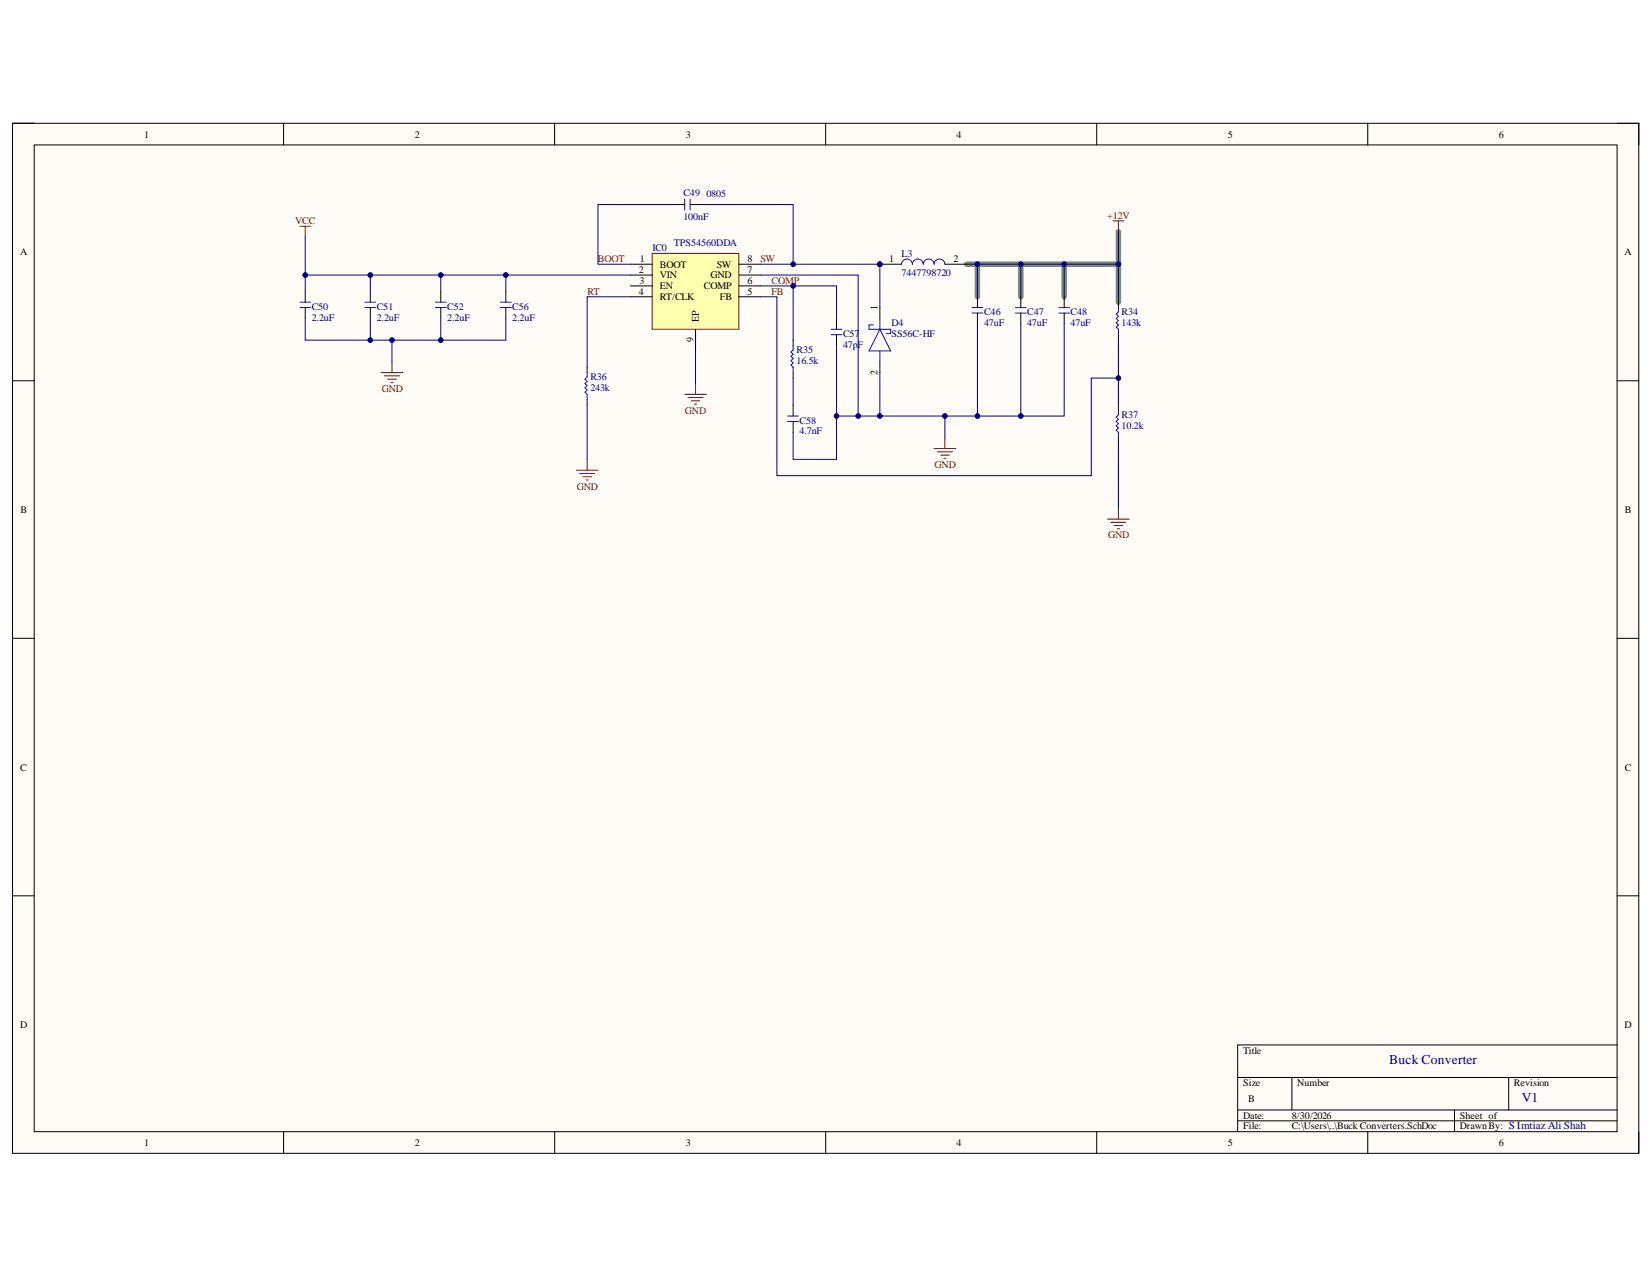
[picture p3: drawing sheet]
<svg xmlns="http://www.w3.org/2000/svg" width="279mm" height="216mm" viewBox="0 0 279 216" stroke-linecap="round" stroke-linejoin="round" font-family="sans-serif">
<path d="M2.1 20.8h275.1v174.2h-275.1z" fill-rule="evenodd" fill="#fffcf8"/>
<path d="M2.1 20.8h275.1v174.2h-275.1z" fill="none" stroke="#000" stroke-width=".17"/>
<path d="M5.8 24.5h267.7v166.8h-267.7z" fill-rule="evenodd" fill="#fffcf8"/>
<g fill="none" stroke="#000" stroke-width=".17">
<path d="M2.1 20.8h3.7M5.8 24.5h267.7v166.8h-267.7zM48 20.8v3.7M93.8 20.8v3.7M139.6 20.8v3.7M185.5 20.8v3.7M231.3 20.8v3.7M273.5 20.8h3.7v3.7M148.8 52v1.8M2.1 64.4h3.7M148.8 61.2v1.8M273.5 64.4h3.7"/>
<path d="M2.1 107.9h3.7M273.5 107.9h3.7M2.1 151.5h3.7M273.5 151.5h3.7M273.5 176.7h-64.2v14.6M48 191.3v3.7M93.8 191.3v3.7M139.6 191.3v3.7M185.5 191.3v3.7M209.3 182.2h64.2M209.3 187.7h64.2M209.3 189.5h64.2"/>
<path d="M218.5 182.2v5.5M231.3 191.3v3.7M246 187.7v3.6M255.2 182.2v5.5M277.2 191.3v3.7"/>
</g>
<path d="M189.2 39.2v5.5M163.5 44.7h16.5v5.5M165.3 44.7v5.5M172.6 44.7v5.5M180 44.7h9.2v6.4" fill="none" stroke="#758b76" stroke-width=".93"/>
<g fill="none" stroke="#800000" stroke-width=".17">
<path d="M50.7 38.3h1.8M51.6 38.3v1.8M64.5 63h3.6M65 63.6h2.6M65.6 64.1h1.4M66.1 64.7h.4M66.3 61.2v1.8M97.5 79.5h3.6M99.3 77.7v1.8M115.8 66.7h3.7M116.4 67.2h2.5M116.9 67.8h1.5"/>
<path d="M117.5 68.3h.3M117.6 64.8v1.9M158 75.8h3.6M158.5 76.4h2.6M159.1 76.9h1.4M159.6 77.5h.4M159.8 74v1.8M98 80h2.6M98.6 80.6h1.4M99.1 81.1h.4M187.3 87.8h3.7M187.9 88.3h2.5"/>
<path d="M188.4 88.9h1.5M189 89.4h.3M189.2 85.9v1.9"/>
</g>
<path d="M147.7 54.9h-.7v.8h3.6v.7h-.7M148.8 55.7l1.8 3.6h-3.6zM148.8 53.8v1.9M148.8 59.3v1.9" fill="none" stroke="#00f" stroke-width=".17"/>
<path d="M110.3 42.8h14.7v12.9h-14.7z" fill-rule="evenodd" fill="#ffffb0"/>
<path d="M110.3 42.8h14.7v12.9h-14.7z" fill="none" stroke="#800000" stroke-width=".17"/>
<path d="M106.6 44.7h3.7M106.6 46.5h3.7M106.6 48.3h3.7M106.6 50.2h3.7M117.6 55.7v3.6M125 44.7h3.6M125 46.5h3.6M125 48.3h3.6M125 50.2h3.6" fill="none" stroke="#000" stroke-width=".17"/>
<circle cx="148.8" cy="44.7" r=".37" fill="#000080"/>
<circle cx="148.8" cy="44.7" r=".37" fill="none" stroke="#000080" stroke-width=".17"/>
<path d="M148.8 44.7h3.7" fill="none" stroke="#000" stroke-width=".17"/>
<circle cx="148.8" cy="44.7" r=".37" fill="#000080"/>
<g fill="none" stroke="#000080" stroke-width=".17">
<path d="M51.6 53.8v3.7h14.7v3.7"/>
<circle cx="148.8" cy="44.7" r=".37"/>
</g>
<g fill="none" stroke="#000" stroke-width=".17">
<path d="M114 34.6h1.8M116.7 34.6h1.9M51.6 49.3v1.8M51.6 52v1.8M62.6 49.3v1.8M62.6 52v1.8M74.5 49.3v1.8M74.5 52v1.8M85.6 49.3v1.8M85.6 52v1.8M134.1 57.5v.9M141.5 53.8v1.9"/>
<path d="M141.5 56.6v1.8M159.8 44.7h3.7M165.3 50.2v1.8M165.3 52.9v1.9M172.6 50.2v1.8M172.6 52.9v1.9M180 50.2v1.8M180 52.9v1.9M189.2 51.1v.9M189.2 56.6v.9M99.3 62.1v.9M99.3 67.6v.9"/>
<path d="M134.1 63v.9M134.1 68.5v1.8M134.1 71.3v1.8M189.2 68.5v.9M189.2 74v.9"/>
</g>
<g fill="none" stroke="#00f" stroke-width=".17">
<path d="M115.8 33.7v1.8M116.7 33.7v1.8M50.7 52h1.8M50.7 51.1h1.8M61.7 52h1.8M61.7 51.1h1.8M73.6 52h1.9M73.6 51.1h1.9M84.6 52h1.9M84.6 51.1h1.9M134.1 58.4v.8l-.3 .3 .3 .4-.3 .4 .3 .3-.3 .4 .3 .4-.3 .3 .3 .4v.9M140.6 56.6h1.8"/>
<path d="M140.6 55.7h1.8M152.5 44.7a.92 .92 0 0 1 .9-.9 .92 .92 0 0 1 .9 .9 .92 .92 0 0 1 .9-.9 .92 .92 0 0 1 .9 .9 .92 .92 0 0 1 1-.9 .92 .92 0 0 1 .9 .9 .92 .92 0 0 1 .9-.9 .92 .92 0 0 1 .9 .9M164.4 52h1.8M164.4 52.9h1.8M171.7 52h1.9M171.7 52.9h1.9M179.1 52h1.8M179.1 52.9h1.8M189.2 52v.7l-.4 .4 .4 .4-.4 .3 .4 .4-.4 .4 .4 .3-.4 .4 .4 .4v.9M99.3 63v.7l-.4 .4 .4 .4-.4 .3 .4 .4-.4 .4 .4 .3-.4 .4 .4 .4v.9M133.2 71.3h1.9M133.2 70.3h1.9"/>
<path d="M189.2 69.4v.8l-.4 .3 .4 .4-.4 .4 .4 .3-.4 .4 .4 .4-.4 .3 .4 .4v.9"/>
</g>
<path d="M188.2 37.3h1.9M189.2 37.3v1.9" fill="none" stroke="#800000" stroke-width=".17"/>
<circle cx="66.3" cy="57.5" r=".37" fill="#000080"/>
<circle cx="66.3" cy="57.5" r=".37" fill="none" stroke="#000080" stroke-width=".17"/>
<circle cx="62.6" cy="57.5" r=".37" fill="#000080"/>
<g fill="none" stroke="#000080" stroke-width=".17">
<path d="M114 34.6h-12.9v10.1h5.5M134.1 48.3h7.4v5.5"/>
<circle cx="62.6" cy="57.5" r=".37"/>
</g>
<circle cx="134.1" cy="48.3" r=".36" fill="#000080"/>
<g fill="none" stroke="#000080" stroke-width=".17">
<path d="M134.1 44.7h14.7"/>
<circle cx="134.1" cy="48.3" r=".36"/>
</g>
<circle cx="148.8" cy="44.7" r=".37" fill="#000080"/>
<circle cx="148.8" cy="44.7" r=".37" fill="none" stroke="#000080" stroke-width=".17"/>
<circle cx="134.1" cy="44.7" r=".37" fill="#000080"/>
<g fill="none" stroke="#000080" stroke-width=".17">
<path d="M163.5 44.7h16.5v5.5"/>
<circle cx="134.1" cy="44.7" r=".37"/>
</g>
<circle cx="165.3" cy="44.7" r=".37" fill="#000080"/>
<circle cx="165.3" cy="44.7" r=".37" fill="none" stroke="#000080" stroke-width=".17"/>
<circle cx="172.6" cy="44.7" r=".37" fill="#000080"/>
<circle cx="172.7" cy="44.7" r=".37" fill="none" stroke="#000080" stroke-width=".17"/>
<circle cx="180" cy="44.7" r=".37" fill="#000080"/>
<g fill="none" stroke="#000080" stroke-width=".17">
<path d="M165.3 44.7v5.5"/>
<circle cx="180" cy="44.7" r=".37"/>
</g>
<circle cx="165.3" cy="44.7" r=".37" fill="#000080"/>
<g fill="none" stroke="#000080" stroke-width=".17">
<path d="M172.6 44.7v5.5"/>
<circle cx="165.3" cy="44.7" r=".37"/>
</g>
<circle cx="172.6" cy="44.7" r=".37" fill="#000080"/>
<g fill="none" stroke="#000080" stroke-width=".17">
<path d="M148.8 44.7v7.3"/>
<circle cx="172.7" cy="44.7" r=".37"/>
</g>
<circle cx="148.8" cy="44.7" r=".37" fill="#000080"/>
<g fill="none" stroke="#000080" stroke-width=".17">
<path d="M148.8 63v7.3"/>
<circle cx="148.8" cy="44.7" r=".37"/>
</g>
<circle cx="148.8" cy="70.3" r=".37" fill="#000080"/>
<g fill="none" stroke="#000080" stroke-width=".17">
<path d="M189.2 39.2v5.5"/>
<circle cx="148.8" cy="70.3" r=".37"/>
</g>
<circle cx="189.2" cy="44.7" r=".37" fill="#000080"/>
<g fill="none" stroke="#000080" stroke-width=".17">
<path d="M117.6 59.3v5.5M128.6 46.5h16.5v23.8"/>
<circle cx="189.2" cy="44.7" r=".37"/>
</g>
<circle cx="145.1" cy="70.3" r=".37" fill="#000080"/>
<g fill="none" stroke="#000080" stroke-width=".17">
<path d="M51.6 40.1v6.4"/>
<circle cx="145.1" cy="70.3" r=".37"/>
</g>
<circle cx="51.6" cy="46.5" r=".37" fill="#000080"/>
<g fill="none" stroke="#000080" stroke-width=".17">
<path d="M74.5 53.8v3.7"/>
<circle cx="51.6" cy="46.5" r=".37"/>
</g>
<circle cx="74.5" cy="57.5" r=".37" fill="#000080"/>
<g fill="none" stroke="#000080" stroke-width=".17">
<path d="M85.6 53.8v3.7h-19.3"/>
<circle cx="74.5" cy="57.5" r=".37"/>
</g>
<circle cx="74.5" cy="57.5" r=".37" fill="#000080"/>
<circle cx="74.5" cy="57.5" r=".37" fill="none" stroke="#000080" stroke-width=".17"/>
<circle cx="66.3" cy="57.5" r=".37" fill="#000080"/>
<g fill="none" stroke="#000080" stroke-width=".17">
<path d="M62.6 53.8v3.7"/>
<circle cx="66.3" cy="57.5" r=".37"/>
</g>
<circle cx="62.6" cy="57.5" r=".37" fill="#000080"/>
<g fill="none" stroke="#000080" stroke-width=".17">
<path d="M106.6 50.2h-7.3v11.9M128.6 48.3h5.5v9.2M99.3 68.5v9.2"/>
<circle cx="62.6" cy="57.5" r=".37"/>
</g>
<circle cx="134.1" cy="48.3" r=".36" fill="#000080"/>
<g fill="none" stroke="#000080" stroke-width=".17">
<path d="M180 44.7h9.2v6.4M134.1 63.9v4.6"/>
<circle cx="134.1" cy="48.3" r=".36"/>
</g>
<circle cx="180" cy="44.7" r=".37" fill="#000080"/>
<circle cx="180" cy="44.7" r=".37" fill="none" stroke="#000080" stroke-width=".17"/>
<circle cx="189.2" cy="44.7" r=".37" fill="#000080"/>
<g fill="none" stroke="#000080" stroke-width=".17">
<path d="M128.6 50.2h2.8v30.2h53.2v-16.5h4.6M189.2 74.9v11"/>
<circle cx="189.2" cy="44.7" r=".37"/>
</g>
<circle cx="189.2" cy="63.9" r=".37" fill="#000080"/>
<g fill="none" stroke="#000080" stroke-width=".17">
<path d="M189.2 57.5v11"/>
<circle cx="189.2" cy="63.9" r=".37"/>
</g>
<circle cx="189.2" cy="63.9" r=".37" fill="#000080"/>
<g fill="none" stroke="#000080" stroke-width=".17">
<path d="M159.8 70.3v3.7"/>
<circle cx="189.2" cy="63.9" r=".37"/>
</g>
<circle cx="159.8" cy="70.3" r=".37" fill="#000080"/>
<g fill="none" stroke="#000080" stroke-width=".17">
<path d="M141.5 70.3h23.8"/>
<circle cx="159.8" cy="70.3" r=".37"/>
</g>
<circle cx="141.5" cy="70.3" r=".37" fill="#000080"/>
<circle cx="141.5" cy="70.3" r=".37" fill="none" stroke="#000080" stroke-width=".17"/>
<circle cx="145.1" cy="70.3" r=".37" fill="#000080"/>
<circle cx="145.1" cy="70.3" r=".37" fill="none" stroke="#000080" stroke-width=".17"/>
<circle cx="148.8" cy="70.3" r=".37" fill="#000080"/>
<circle cx="148.8" cy="70.3" r=".37" fill="none" stroke="#000080" stroke-width=".17"/>
<circle cx="159.8" cy="70.3" r=".37" fill="#000080"/>
<circle cx="159.8" cy="70.3" r=".37" fill="none" stroke="#000080" stroke-width=".17"/>
<circle cx="165.3" cy="70.3" r=".37" fill="#000080"/>
<g fill="none" stroke="#000080" stroke-width=".17">
<path d="M106.6 46.5h-55v2.8"/>
<circle cx="165.3" cy="70.3" r=".37"/>
</g>
<circle cx="85.5" cy="46.5" r=".37" fill="#000080"/>
<circle cx="85.5" cy="46.5" r=".37" fill="none" stroke="#000080" stroke-width=".17"/>
<circle cx="74.5" cy="46.5" r=".37" fill="#000080"/>
<circle cx="74.5" cy="46.5" r=".37" fill="none" stroke="#000080" stroke-width=".17"/>
<circle cx="62.6" cy="46.5" r=".37" fill="#000080"/>
<circle cx="62.6" cy="46.5" r=".37" fill="none" stroke="#000080" stroke-width=".17"/>
<circle cx="51.6" cy="46.5" r=".37" fill="#000080"/>
<g fill="none" stroke="#000080" stroke-width=".17">
<path d="M62.6 46.5v2.8"/>
<circle cx="51.6" cy="46.5" r=".37"/>
</g>
<circle cx="62.6" cy="46.5" r=".37" fill="#000080"/>
<g fill="none" stroke="#000080" stroke-width=".17">
<path d="M74.5 46.5v2.8"/>
<circle cx="62.6" cy="46.5" r=".37"/>
</g>
<circle cx="74.5" cy="46.5" r=".37" fill="#000080"/>
<g fill="none" stroke="#000080" stroke-width=".17">
<path d="M85.6 46.5v2.8"/>
<circle cx="74.5" cy="46.5" r=".37"/>
</g>
<circle cx="85.5" cy="46.5" r=".37" fill="#000080"/>
<g fill="none" stroke="#000080" stroke-width=".17">
<path d="M118.6 34.6h15.5v10.1h-5.5"/>
<circle cx="85.5" cy="46.5" r=".37"/>
</g>
<circle cx="134.1" cy="44.7" r=".37" fill="#000080"/>
<g fill="none" stroke="#000080" stroke-width=".17">
<path d="M141.5 58.4v19.3h-7.4v-4.6"/>
<circle cx="134.1" cy="44.7" r=".37"/>
</g>
<circle cx="141.5" cy="70.3" r=".37" fill="#000080"/>
<g fill="none" stroke="#000080" stroke-width=".17">
<path d="M172.6 54.8v15.5"/>
<circle cx="141.5" cy="70.3" r=".37"/>
</g>
<circle cx="172.6" cy="70.3" r=".37" fill="#000080"/>
<g fill="none" stroke="#000080" stroke-width=".17">
<path d="M165.3 54.8v15.5h14.7v-15.5"/>
<circle cx="172.7" cy="70.3" r=".37"/>
</g>
<circle cx="172.6" cy="70.3" r=".37" fill="#000080"/>
<circle cx="172.7" cy="70.3" r=".37" fill="none" stroke="#000080" stroke-width=".17"/>
<circle cx="165.3" cy="70.3" r=".37" fill="#000080"/>
<circle cx="165.3" cy="70.3" r=".37" fill="none" stroke="#000080" stroke-width=".17"/>
<g font-size="2.3" fill="#000080">
<text x="235" y="179.8">Buck Converter</text>
<text x="257.4" y="186.3">V1</text>
</g>
<g font-size="1.7">
<text x="24.4" y="23.3">1</text>
<text x="70.1" y="23.3">2</text>
<text x="116" y="23.3">3</text>
<text x="161.8" y="23.3">4</text>
<text x="207.6" y="23.3">5</text>
<text x="253.5" y="23.3">6</text>
<text x="3.4" y="43.1">A</text>
<text x="108.1" y="46.2">2</text>
<text x="108.1" y="48">3</text>
<text x="108.2" y="44.3">1</text>
<text x="111.6" y="45.3">BOOT</text>
<text x="111.6" y="47">VIN</text>
<text x="120.2" y="47">GND</text>
<text x="121.3" y="45.3">SW</text>
<text x="126.4" y="44.3">8</text>
<text x="126.4" y="46.2">7</text>
<text x="126.4" y="48">6</text>
<text x="150.4" y="44.3">1</text>
<text x="161.3" y="44.3">2</text>
<text x="274.7" y="43.1">A</text>
<text x="108.1" y="49.8">4</text>
<text x="111.6" y="48.9">EN</text>
<text x="111.6" y="50.8">RT/CLK</text>
<text x="119.1" y="48.9">COMP</text>
<text x="121.8" y="50.8">FB</text>
<text x="126.4" y="49.8">5</text>
<text x="148.4" y="52.4" transform="rotate(-90 148.4 52.4)">1</text>
<text x="117.3" y="57.9" transform="rotate(-90 117.3 57.9)">9</text>
<text x="118.2" y="54.4" transform="rotate(-90 118.2 54.4)">EP</text>
<text x="148.4" y="63.4" transform="rotate(-90 148.4 63.4)">2</text>
<text x="3.5" y="86.7">B</text>
<text x="274.8" y="86.7">B</text>
<text x="3.4" y="130.3">C</text>
<text x="274.8" y="130.3">C</text>
<text x="3.4" y="173.8">D</text>
<text x="274.7" y="173.8">D</text>
<text x="210.3" y="178.2">Title</text>
<text x="210.3" y="183.7">Size</text>
<text x="219.4" y="183.7">Number</text>
<text x="256" y="183.7">Revision</text>
<text x="210.3" y="189.2">Date:</text>
<text x="210.3" y="190.9">File:</text>
<text x="211.1" y="186.4">B</text>
<text x="218.5" y="189.2">8/30/2026</text>
<text x="218.5" y="190.9">C:\Users\..\Buck Converters.SchDoc</text>
<text x="246.9" y="189.2">Sheet of</text>
<text x="246.9" y="190.9">DrawnBy: S Imtiaz Ali Shah</text>
<text x="24.4" y="193.7">1</text>
<text x="70.1" y="193.7">2</text>
<text x="116" y="193.7">3</text>
<text x="161.8" y="193.7">4</text>
<text x="207.6" y="193.7">5</text>
<text x="253.5" y="193.7">6</text>
</g>
<g font-size="1.7" fill="#000080">
<text x="115.6" y="33.2">C49</text>
<text x="119.5" y="33.3">0805</text>
<text x="114" y="41.5">TPS54560DDA</text>
<text x="115.6" y="37.1">100nF</text>
<text x="110.3" y="42.5">IC0</text>
<text x="152.5" y="43.4">L3</text>
<text x="152.5" y="46.7">7447798720</text>
<text x="52.7" y="52.4">C50</text>
<text x="63.7" y="52.4">C51</text>
<text x="75.6" y="52.4">C52</text>
<text x="86.6" y="52.4">C56</text>
<text x="166.4" y="53.3">C46</text>
<text x="173.7" y="53.3">C47</text>
<text x="181.1" y="53.3">C48</text>
<text x="189.7" y="53.3">R34</text>
<text x="52.7" y="54.2">2.2uF</text>
<text x="63.7" y="54.2">2.2uF</text>
<text x="75.6" y="54.2">2.2uF</text>
<text x="86.6" y="54.2">2.2uF</text>
<text x="134.7" y="59.7">R35</text>
<text x="142.6" y="56.9">C57</text>
<text x="142.6" y="58.8">47pF</text>
<text x="150.8" y="55.2">D4</text>
<text x="150.8" y="56.9">SS56C-HF</text>
<text x="166.4" y="55.2">47uF</text>
<text x="173.7" y="55.2">47uF</text>
<text x="181.1" y="55.2">47uF</text>
<text x="189.7" y="55.2">143k</text>
<text x="99.8" y="64.3">R36</text>
<text x="134.7" y="61.6">16.5k</text>
<text x="99.8" y="66.2">243k</text>
<text x="135.2" y="71.7">C58</text>
<text x="189.7" y="70.7">R37</text>
<text x="135.2" y="73.4">4.7nF</text>
<text x="189.7" y="72.6">10.2k</text>
</g>
<g font-size="1.7" fill="#800000">
<text x="49.9" y="37.9">VCC</text>
<text x="187.3" y="37">+12V</text>
<text x="101.1" y="44.3">BOOT</text>
<text x="128.6" y="44.3">SW</text>
<text x="130.5" y="48">COMP</text>
<text x="99.3" y="49.8">RT</text>
<text x="130.5" y="49.8">FB</text>
<text x="64.6" y="66.3">GND</text>
<text x="115.8" y="70">GND</text>
<text x="97.6" y="82.8">GND</text>
<text x="158.1" y="79.2">GND</text>
<text x="187.4" y="91">GND</text>
</g>
</svg>
